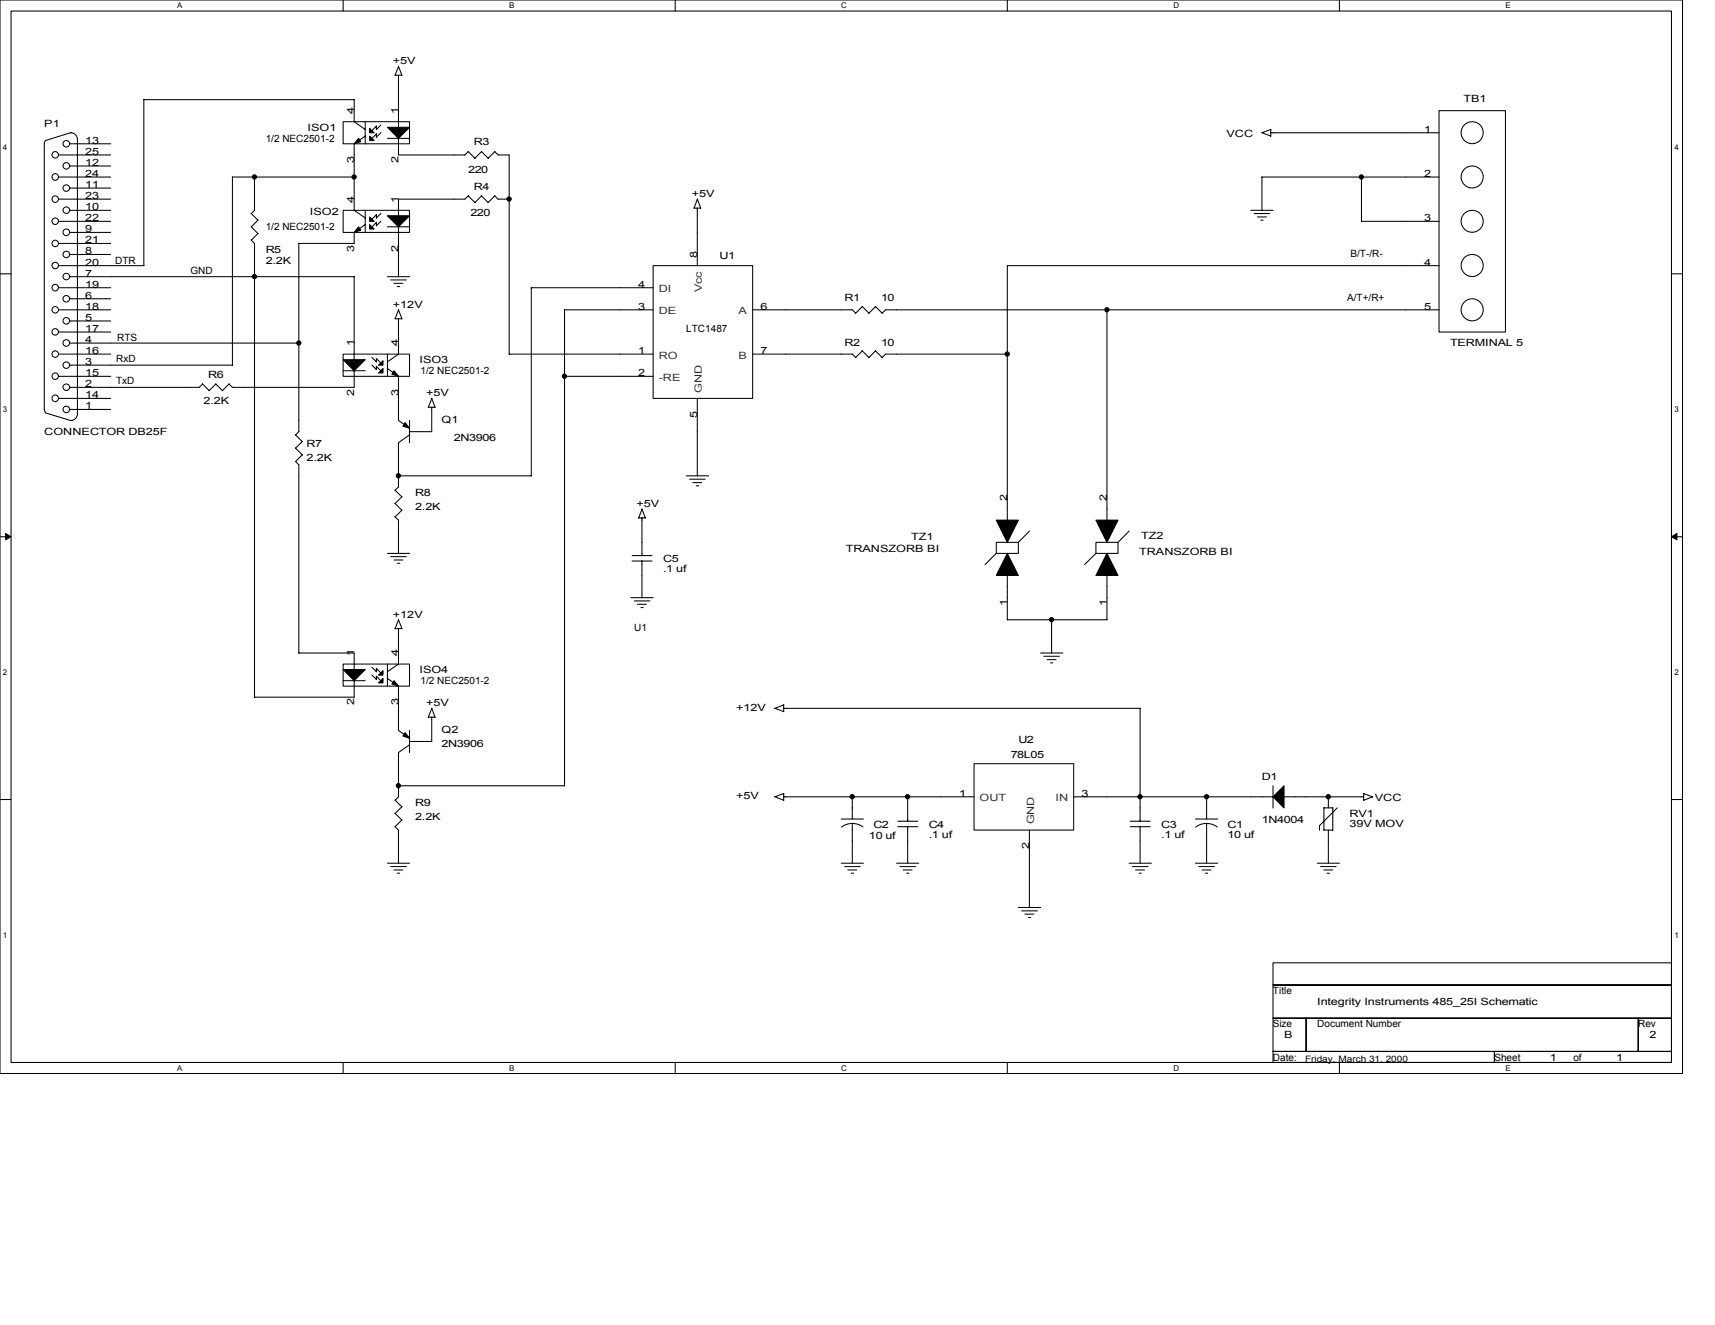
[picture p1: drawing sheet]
<svg xmlns="http://www.w3.org/2000/svg" width="279mm" height="216mm" viewBox="0 0 279 216" stroke-linecap="round" stroke-linejoin="round" font-family="sans-serif">
<path d="M0 0h274.1v174.9h-274.1zM1.8 1.8h270.5v171.3h-270.5z" fill="none" stroke="#000" stroke-width=".17"/>
<g fill="#fff">
<path d="M28.9 .2h.8v1.4h-.8z"/>
<path d="M28.9 173.3h.8v1.5h-.8z"/>
</g>
<path d="M55.9 0v1.8M55.9 173.1v1.8" fill="none" stroke="#000" stroke-width=".17"/>
<g fill="#fff">
<path d="M83 .2h.8v1.4h-.8z"/>
<path d="M83 173.3h.8v1.5h-.8z"/>
</g>
<path d="M110 0v1.8M110 173.1v1.8" fill="none" stroke="#000" stroke-width=".17"/>
<g fill="#fff">
<path d="M137.1 .2h.9v1.4h-.9z"/>
<path d="M137.1 173.3h.9v1.5h-.9z"/>
</g>
<path d="M164.1 0v1.8M164.1 173.1v1.8" fill="none" stroke="#000" stroke-width=".17"/>
<g fill="#fff">
<path d="M191.2 .2h.9v1.4h-.9z"/>
<path d="M191.2 173.3h.9v1.5h-.9z"/>
</g>
<path d="M218.2 0v1.8M218.2 173.1v1.8" fill="none" stroke="#000" stroke-width=".17"/>
<g fill="#fff">
<path d="M245.3 .2h.8v1.4h-.8z"/>
<path d="M245.3 173.3h.8v1.5h-.8z"/>
<path d="M.5 23.2h.7v1.4h-.7z"/>
<path d="M272.8 23.2h.7v1.4h-.7z"/>
<path d="M.5 66h.7v1.5h-.7z"/>
<path d="M272.8 66h.7v1.5h-.7z"/>
</g>
<path d="M0 44.6h1.8M272.3 44.6h1.8" fill="none" stroke="#000" stroke-width=".17"/>
<g fill="#fff">
<path d="M.5 108.9h.7v1.4h-.7z"/>
<path d="M272.8 108.9h.7v1.4h-.7z"/>
</g>
<path d="M0 87.5h1.8M272.3 87.5h1.8" fill="none" stroke="#000" stroke-width=".17"/>
<path d="M.9 86.9l.9 .6-.9 .5zM272.3 87.5l.9-.6v1.1z" fill="#000" stroke="#000" stroke-width=".16"/>
<g fill="#fff">
<path d="M.5 151.7h.7v1.4h-.7z"/>
<path d="M272.8 151.7h.7v1.4h-.7z"/>
</g>
<g fill="none" stroke="#000" stroke-width=".17">
<path d="M23.4 16.2h34.3v3.6M23.4 16.2v27.1M55.9 19.8h10.8v3.6h-10.8zM57.7 19.8l1.8 1.3M59.5 19.8v3.7M64.9 10.8l.6 1.5M64.9 12.3v8.5M64.9 10.8l-.6 1.5h1.2M234.4 18h10.9v36.1h-10.9zM7.4 22.9l-.2 .5v43.3l.2 .5M9.5 25.3h8.5M9.5 28.9h8.5"/>
<path d="M9.5 32.4h8.5M9.5 36.1h8.5M9.5 39.7h8.5M11.3 34.3h6.7M11.3 23.4h6.7M11.3 27.1h6.7M11.3 30.6h6.7M11.3 37.9h6.7M11.5 21.6a1.08 1.08 0 0 1 1.1 1.1M11.6 21.6l-4.2 1.3M12.6 22.7v44.8M40.9 39.1l.6 .6v73.9"/>
<path d="M41.5 28.9v5.4M41.5 34.2l-.6 .6 1.1 1.1M42 35.9l-1.1 1 1.1 1.1-1.1 1.1M48.7 39.6v30.7M55.9 34.3h10.8v3.6h-10.8zM57.7 34.2l1.8 1.3M57.7 28.9h-19.8v30.6h-26.6M59.5 34.3v3.6M59.5 22.2l-1.8 1.2v10.9M59.5 36.6l-1.8 1.3v1.8h-9M61.3 20.6v.5M61.3 35.5v-.5l-.7 .7"/>
<path d="M61.3 36.2v.6M61.3 20.5l-.7 .8M61.3 21.8l-.7 .7M61.3 36.2l-.7 .8M62.1 21.6l-.8 .8v-.6M62.1 20.4l-.8 .7M62.1 34.8l-.8 .7M62.1 36l-.8 .8M63.1 22.5h3.6M63.1 37h3.6M64.9 22.5v2.8h10.8l.6-.6M64.9 36.9v8.2"/>
<path d="M76.3 31.9l1.1 1.1M76.3 24.7l1.1 1.1M76.3 31.9l-.6 .5h-10.8v2.8M78.4 31.9l1.1 1.1M78.4 24.7l1.1 1.1M78.5 31.9l-1.1 1.1M78.5 24.7l-1.1 1.1M80.6 31.9l.6 .5h1.8M80.6 24.7l.6 .6M80.6 31.9l-1.1 1.1M80.6 24.7l-1.1 1.1M81.2 25.3h1.8v32.4h23.4"/>
<path d="M113.6 33.9v9.4M113.6 32.4l-.5 1.5h1.1l-.6-1.5M203.8 34.3h3.6M204.3 34.8h2.6M204.9 35.3h1.4M205.4 35.9h.4M205.6 28.9h28.8M205.6 28.9v5.4M207 21.1v1.1l-1.4-.6M207 21.6h27.4M207.1 21.1l-1.5 .5M221.8 28.9v7.2h12.6"/>
<path d="M9.5 46.9h8.5M9.5 57.7h8.5M9.5 50.5h8.5M9.5 43.3h14M9.5 54.1h8.5M11.3 45.1h46.4v13.5M11.3 41.5h6.7M11.3 48.7h6.7M11.3 52.3h6.7M11.3 55.9h37.4M55.9 57.7h10.8v3.6h-10.8zM60.6 58.2l.7 .8v-.6"/>
<path d="M60.6 59.5l.7 .7v-.5M61.3 58.4l.7 .7M61.3 59.7l.7 .7M63.1 45.1h3.6M63.1 57.7v3.6M63.6 45.6h2.6M64.2 46.2h1.4M64.7 46.7h.4M64.9 51.9v5.8M64.9 57.7l-1.8 1.3M65.5 51.9h-1.1l.5-1.4 .6 1.5M106.4 43.3h16.2v21.6h-16.2z"/>
<path d="M106.4 46.9h-19.8v30.6h-21.7M106.4 50.5h-14.5l.1 77.5M122.6 57.7h16.3M122.6 50.5h16.3l.5 .5M138.8 57.7l.6 .6M140.5 57.1l1.1 1.2M140.5 57.2l-1.1 1.1M141.6 51l-1.1-1.1-1.1 1.2M142.6 57.1l1.1 1.2M142.6 57.2l-1.1 1.1M143.7 51l-1.1-1.1-1.1 1.2M164.1 43.3v41.5"/>
<path d="M164.1 43.3h70.3M164.1 57.7h-19.8l-.6 .6M180.3 50.5v34.3M234.4 50.5h-90.1l-.6 .6M7.4 67.3l4.2 1.2M9.5 61.3h8.5M9.5 64.9h8.5M11.3 66.7h6.7M12.6 67.4a1.08 1.08 0 0 1-1.1 1.1M33 62.5l-.6 .6h-21.1M35.2 62.5l-1.1 1.2-1.1-1.1M37.3 62.5l-1 1.2-1.1-1.1"/>
<path d="M48.1 73l1.1 1.1M48.1 70.8l1.2 1.1-1.1 1.1M48.7 70.3l-.5 .6M49.3 74.1l-1.2 1.1 .6 .5v30.7h9v2.7M55.9 60.4h3.6M57.7 60.4v2.7h-19.8l-.6-.5M63.1 60l1.8 1.3v7.2M64.9 68.5l1.8 1.3M66.7 68.5v3.6M66.7 70.8l-1.8 1.3v7.3l-.5 .5 1.1 1.1M70.3 64.9l.6 1.5M70.3 66.4v4l-3.6-.1"/>
<path d="M70.4 64.9l-.6 1.5h1.1M92 61.3h14.4M111.8 77.5h3.6M112.4 78.1h2.5M112.9 78.6h1.4M113.4 79.2h.4M113.6 64.9v12.7M63.1 90.2h3.6M63.6 90.7h2.6M64.2 91.2h1.4M64.3 84.2l.6 .6v5.4M64.7 91.8h.4"/>
<path d="M65.5 83.1l-1.1 1.1M65.5 80.9l-1.2 1.1 1.2 1.1M102.8 97.4h3.6M103 91.4h3.2M103 90.5h3.2M103.3 97.9h2.6M103.8 98.5h1.5M104 84.4h1.1M104.4 99h.4M104.6 83l.6 1.4M104.6 84.4v6.2M104.6 91.4v6"/>
<path d="M104.6 82.9l-.5 1.5M162.3 88.4h3.6v1.8h-3.6zM162.3 90.2l-1.8 1.8M164.1 93.7v7.3M167.7 86.5l-1.8 1.9M178.5 88.4h3.6v1.8h-3.6zM178.5 90.2l-1.8 1.8M180.3 93.7v7.3h-16.2M184 86.5l-1.9 1.9M55.9 110.9h3.6M55.9 108.2h10.8v3.6h-10.8zM57.7 110.9v2.7h-16.2"/>
<path d="M60.6 110l.7 .7v-.5M60.6 108.7l.7 .8M61.3 108.9l.7 .7M61.3 110.2l.7 .7M61.3 108.9v.6M63.1 110.5l1.8 1.3v7.2M63.1 108.2v3.6M64.9 119l1.8 1.3M64.9 102.4v5.8M64.9 108.2l-1.8 1.3M65.5 102.4h-1.1l.5-1.4 .6 1.4M66.7 119v3.6"/>
<path d="M70.3 116.9v3.9M70.3 115.4l.6 1.5M70.4 115.4l-.6 1.5h1.1M126.2 115.4l1.5 .6v-1.1l-1.5 .5M127.7 115.4h58.1M169.5 106.4h3.6M170.1 106.9h2.5M170.6 107.5h1.4M171.1 108h.4M171.3 101v5.4M185.7 115.4v18.4M0 130.3h1.8"/>
<path d="M64.9 128h27.1M64.9 129.8l-.6 .6 1.2 1.1M65.5 133.6l-1.2 1.1 .6 .6v5.4M65.5 131.4l-1.2 1.1 1.2 1.1M66.7 120.8h3.6M66.7 121.3l-1.8 1.3v7.2M126.2 129.8l1.5 .6M127.7 129.8h31M127.7 129.3v1.1M127.7 129.3l-1.5 .5M137.1 133.5h3.6M138.9 129.8v3.7"/>
<path d="M138.9 134.2v6.5M140.6 134.7l-1-.4-.8-.1-1.1 .2-.6 .4M146.3 134.7h3.2M146.3 133.8h3.2M147.9 129.8v4M147.9 134.7v6M158.7 124.4h16.2v10.9h-16.2zM167.7 135.3v12.6M174.9 129.8h32.5M184.1 134.7h3.3M184.1 133.8h3.3M185.7 134.7v6"/>
<path d="M194.8 133.5h3.6M196.6 129.8v3.7M196.6 134.2v6.5M198.3 134.7a2.94 2.94 0 0 0-3.5 .1M207.4 128v3.7M209.2 129.8h13M215 134.5v.8M215.7 131.6h1.4M215.7 131.6v3.7M216.4 129.8v1.8M216.4 135.3v5.4M217.1 131.6v3.7h-1.4"/>
<path d="M217.8 131.6l-2.9 3M222.2 129.3l1.4 .5-1.5 .6M222.2 129.3v1.1M272.3 130.3h1.8M63.1 140.7h3.6M63.6 141.2h2.6M64.2 141.8h1.4M64.7 142.3h.4M137.1 140.7h3.6M137.6 141.2h2.5M138.1 141.8h1.5M138.7 142.3h.4"/>
<path d="M146.1 140.7h3.6M146.6 141.2h2.6M147.1 141.8h1.5M147.7 142.3h.4M165.9 147.9h3.6M166.5 148.4h2.5M167 148.9h1.4M167.5 149.5h.4M183.9 140.7h3.7M184.5 141.2h2.5M185 141.8h1.5M185.6 142.3h.3"/>
<path d="M194.8 140.7h3.6M195.3 141.2h2.5M195.8 141.8h1.5M196.4 142.3h.4M207.4 156.9h64.9v3.6h-64.9zM214.6 140.7h3.6M215.1 141.2h2.6M215.7 141.8h1.4M216.2 142.3h.4M207.4 160.5h64.9v5.4h-64.9zM207.4 165.9h5.4v5.4h-5.4zM207.4 171.3h36.1v1.8h-36.1z"/>
<path d="M212.8 165.9h54.1v5.4h-54.1zM243.5 171.3h28.8v1.8h-28.8zM266.9 165.9h5.4v5.4h-5.4z"/>
<circle cx="9" cy="28.8" r=".53"/>
<circle cx="9" cy="25.2" r=".53"/>
<circle cx="9" cy="32.4" r=".53"/>
<circle cx="9" cy="36" r=".53"/>
<circle cx="9" cy="39.7" r=".53"/>
<circle cx="10.8" cy="37.9" r=".54"/>
<circle cx="10.8" cy="30.6" r=".54"/>
<circle cx="10.8" cy="27" r=".54"/>
<circle cx="10.8" cy="34.2" r=".54"/>
<circle cx="10.8" cy="23.4" r=".54"/>
<circle cx="239.8" cy="21.6" r="1.8"/>
<circle cx="239.8" cy="36.1" r="1.8"/>
<circle cx="239.8" cy="28.8" r="1.8"/>
<circle cx="9" cy="46.9" r=".53"/>
<circle cx="9" cy="50.5" r=".53"/>
<circle cx="9" cy="43.3" r=".53"/>
<circle cx="9" cy="57.7" r=".53"/>
<circle cx="9" cy="54.1" r=".53"/>
<circle cx="10.8" cy="55.9" r=".54"/>
<circle cx="10.8" cy="45.1" r=".54"/>
<circle cx="10.8" cy="41.5" r=".54"/>
<circle cx="10.8" cy="59.5" r=".54"/>
<circle cx="10.8" cy="48.7" r=".54"/>
<circle cx="10.8" cy="52.3" r=".54"/>
<circle cx="239.8" cy="43.3" r="1.8"/>
<circle cx="239.8" cy="50.5" r="1.8"/>
<circle cx="9" cy="64.9" r=".53"/>
<circle cx="9" cy="61.3" r=".53"/>
<circle cx="10.8" cy="66.7" r=".54"/>
<circle cx="10.8" cy="63.1" r=".54"/>
</g>
<g fill="#000" stroke="#000" stroke-width=".17">
<path d="M58.4 22.5l.4 .6-1.1 .3z" fill-rule="evenodd"/>
<path d="M58.4 37l.4 .5-1.1 .4z" fill-rule="evenodd"/>
<path d="M60.2 20.9l.8 .7h-.8z" fill-rule="evenodd"/>
<path d="M60.2 22.2l.8 .7h-.8z" fill-rule="evenodd"/>
<path d="M60.2 35.3l.8 .8h-.8z" fill-rule="evenodd"/>
<path d="M60.2 36.6l.8 .7h-.8z" fill-rule="evenodd"/>
<path d="M63.1 20.7h3.6l-1.8 1.8z" fill-rule="evenodd"/>
<path d="M63.1 35.2h3.6l-1.8 1.8z" fill-rule="evenodd"/>
<path d="M62.4 58.8v.7h-.7z" fill-rule="evenodd"/>
<path d="M55.9 58.6h3.6l-1.8 1.8z" fill-rule="evenodd"/>
<path d="M61.7 60.8l.7-.8v.8z" fill-rule="evenodd"/>
<path d="M64.2 60.4l.7 .9-1.1-.3z" fill-rule="evenodd"/>
<path d="M66 68.9l.7 .9-1.1-.4z" fill-rule="evenodd"/>
<path d="M164.1 90.2l1.8 3.6h-3.6z" fill-rule="evenodd"/>
<path d="M162.3 84.8h3.6l-1.8 3.6z" fill-rule="evenodd"/>
<path d="M180.3 90.2l1.8 3.6h-3.6z" fill-rule="evenodd"/>
<path d="M178.5 84.8h3.6l-1.8 3.6z" fill-rule="evenodd"/>
<path d="M55.9 109.1h3.6l-1.8 1.8z" fill-rule="evenodd"/>
<path d="M61.7 110l.7-.7v.7z" fill-rule="evenodd"/>
<path d="M61.7 111.3l.7-.7v.7z" fill-rule="evenodd"/>
<path d="M64.2 110.9l.7 .9-1.1-.4z" fill-rule="evenodd"/>
<path d="M66 119.4l.7 .9-1.1-.4z" fill-rule="evenodd"/>
<path d="M209.2 128v3.6l-1.8-1.8z" fill-rule="evenodd"/>
<circle cx="41.5" cy="28.8" r=".35"/>
<circle cx="57.7" cy="28.8" r=".35"/>
<circle cx="82.9" cy="32.4" r=".35"/>
<circle cx="221.8" cy="28.8" r=".35"/>
<circle cx="41.5" cy="45.1" r=".35"/>
<circle cx="48.7" cy="55.9" r=".35"/>
<circle cx="164.1" cy="57.7" r=".35"/>
<circle cx="180.3" cy="50.5" r=".35"/>
<circle cx="64.9" cy="77.5" r=".35"/>
<circle cx="92" cy="61.3" r=".35"/>
<circle cx="171.3" cy="101" r=".35"/>
<circle cx="64.9" cy="128" r=".35"/>
<circle cx="138.8" cy="129.8" r=".35"/>
<circle cx="147.9" cy="129.8" r=".35"/>
<circle cx="185.7" cy="129.8" r=".35"/>
<circle cx="196.6" cy="129.8" r=".35"/>
<circle cx="216.4" cy="129.8" r=".35"/>
</g>
<g font-size="1.6">
<text x="64" y="10.5">+5V</text>
<text x="238.4" y="16.6">TB1</text>
<text x="7.2" y="20.8">P1</text>
<text x="13.9" y="23.4">13</text>
<text x="43.3" y="23.1">1/2 NEC2501-2</text>
<text x="50.1" y="21.3">ISO1</text>
<text x="57.7" y="18.6" transform="rotate(-90 57.7 18.6)">4</text>
<text x="64.9" y="18.6" transform="rotate(-90 64.9 18.6)">1</text>
<text x="77.2" y="23.7">R3</text>
<text x="199.8" y="22.4">VCC</text>
<text x="232" y="21.6">1</text>
<text x="13.9" y="25.2">25</text>
<text x="13.9" y="27">12</text>
<text x="13.9" y="28.8">24</text>
<text x="57.7" y="26.6" transform="rotate(-90 57.7 26.6)">3</text>
<text x="64.9" y="26.6" transform="rotate(-90 64.9 26.6)">2</text>
<text x="76.3" y="28.2">220</text>
<text x="232" y="28.8">2</text>
<text x="13.9" y="30.6">11</text>
<text x="13.9" y="32.4">23</text>
<text x="13.9" y="34.2">10</text>
<text x="50.5" y="35">ISO2</text>
<text x="57.7" y="33" transform="rotate(-90 57.7 33)">4</text>
<text x="64.9" y="33" transform="rotate(-90 64.9 33)">1</text>
<text x="76.6" y="35.2">220</text>
<text x="77.2" y="30.9">R4</text>
<text x="112.7" y="32.1">+5V</text>
<text x="13.9" y="36">22</text>
<text x="13.9" y="37.8">9</text>
<text x="13.9" y="39.6">21</text>
<text x="13.9" y="41.4">8</text>
<text x="43.3" y="41.1">R5</text>
<text x="43.3" y="37.5">1/2 NEC2501-2</text>
<text x="57.7" y="41" transform="rotate(-90 57.7 41)">3</text>
<text x="64.9" y="41" transform="rotate(-90 64.9 41)">2</text>
<text x="220" y="41.9">B/T-/R-</text>
<text x="232" y="36">3</text>
<text x="13.9" y="43.3">20</text>
<text x="13.9" y="45.1">7</text>
<text x="13.9" y="46.9">19</text>
<text x="18.8" y="42.9">DTR</text>
<text x="31" y="44.6">GND</text>
<text x="43.3" y="42.9">2.2K</text>
<text x="104" y="46.9">4</text>
<text x="113.6" y="42" transform="rotate(-90 113.6 42)">8</text>
<text x="117.2" y="42.2">U1</text>
<text x="232" y="43.3">4</text>
<text x="13.9" y="48.7">6</text>
<text x="13.9" y="50.5">18</text>
<text x="13.9" y="52.3">5</text>
<text x="64" y="50.2">+12V</text>
<text x="104" y="50.5">3</text>
<text x="123.9" y="50.5">6</text>
<text x="137.6" y="49.1">R1</text>
<text x="143.6" y="49.1">10</text>
<text x="219.5" y="49.1">A/T+/R+</text>
<text x="232" y="50.5">5</text>
<text x="13.9" y="54.1">17</text>
<text x="13.9" y="55.9">4</text>
<text x="13.9" y="57.7">16</text>
<text x="13.9" y="59.5">3</text>
<text x="18.9" y="59">RxD</text>
<text x="19.1" y="55.6">RTS</text>
<text x="57.7" y="56.4" transform="rotate(-90 57.7 56.4)">1</text>
<text x="64.9" y="56.4" transform="rotate(-90 64.9 56.4)">4</text>
<text x="68.3" y="59.2">ISO3</text>
<text x="104" y="57.7">1</text>
<text x="111.8" y="54.1">LTC1487</text>
<text x="123.9" y="57.7">7</text>
<text x="137.6" y="56.3">R2</text>
<text x="143.6" y="56.3">10</text>
<text x="236.2" y="56.3">TERMINAL 5</text>
<text x="13.9" y="61.3">15</text>
<text x="13.9" y="63.1">2</text>
<text x="13.9" y="64.9">14</text>
<text x="18.9" y="62.6">TxD</text>
<text x="33.2" y="65.8">2.2K</text>
<text x="33.9" y="61.5">R6</text>
<text x="57.7" y="64.5" transform="rotate(-90 57.7 64.5)">2</text>
<text x="64.9" y="64.5" transform="rotate(-90 64.9 64.5)">3</text>
<text x="68.5" y="61">1/2 NEC2501-2</text>
<text x="69.4" y="64.6">+5V</text>
<text x="104" y="61.3">2</text>
<text x="7.2" y="70.9">CONNECTOR DB25F</text>
<text x="13.9" y="66.7">1</text>
<text x="71.9" y="68.9">Q1</text>
<text x="73.9" y="71.8">2N3906</text>
<text x="113.6" y="68.1" transform="rotate(-90 113.6 68.1)">5</text>
<text x="50" y="72.9">R7</text>
<text x="50" y="75.1">2.2K</text>
<text x="67.6" y="80.8">R8</text>
<text x="67.6" y="83.2">2.2K</text>
<text x="103.7" y="82.6">+5V</text>
<text x="164.1" y="81.7" transform="rotate(-90 164.1 81.7)">2</text>
<text x="180.3" y="81.7" transform="rotate(-90 180.3 81.7)">2</text>
<text x="148.4" y="88">TZ1</text>
<text x="185.9" y="87.9">TZ2</text>
<text x="108" y="91.7">C5</text>
<text x="108" y="93.3">.1 uf</text>
<text x="137.8" y="90">TRANSZORB BI</text>
<text x="185.6" y="90.4">TRANSZORB BI</text>
<text x="64" y="100.7">+12V</text>
<text x="164.1" y="98.7" transform="rotate(-90 164.1 98.7)">1</text>
<text x="180.3" y="98.7" transform="rotate(-90 180.3 98.7)">1</text>
<text x="57.7" y="106.9" transform="rotate(-90 57.7 106.9)">1</text>
<text x="64.9" y="106.9" transform="rotate(-90 64.9 106.9)">4</text>
<text x="103.3" y="102.8">U1</text>
<text x="68.3" y="109.7">ISO4</text>
<text x="68.5" y="111.5">1/2 NEC2501-2</text>
<text x="57.7" y="115" transform="rotate(-90 57.7 115)">2</text>
<text x="64.9" y="115" transform="rotate(-90 64.9 115)">3</text>
<text x="69.4" y="115.1">+5V</text>
<text x="71.9" y="119.4">Q2</text>
<text x="119.9" y="115.8">+12V</text>
<text x="71.9" y="121.8">2N3906</text>
<text x="164.7" y="123.6">78L05</text>
<text x="165.9" y="121.1">U2</text>
<text x="67.6" y="131.3">R9</text>
<text x="119.9" y="130.2">+5V</text>
<text x="156.3" y="129.8">1</text>
<text x="176.2" y="129.8">3</text>
<text x="205.6" y="127.2">D1</text>
<text x="224" y="130.6">VCC</text>
<text x="67.6" y="133.7">2.2K</text>
<text x="141.6" y="136.7">10 uf</text>
<text x="142.3" y="134.9">C2</text>
<text x="151.3" y="134.9">C4</text>
<text x="151.3" y="136.5">.1 uf</text>
<text x="189.2" y="134.9">C3</text>
<text x="189.2" y="136.5">.1 uf</text>
<text x="200" y="134.9">C1</text>
<text x="200" y="136.5">10 uf</text>
<text x="205.6" y="134">1N4004</text>
<text x="219.8" y="133.1">RV1</text>
<text x="219.8" y="134.7">39V MOV</text>
<text x="167.7" y="138.4" transform="rotate(-90 167.7 138.4)">2</text>
<text x="207.4" y="162">Title</text>
<text x="207.4" y="167.4">Size</text>
<text x="214.6" y="167.4">Document Number</text>
<text x="214.6" y="163.8">Integrity Instruments 485_25I Schematic</text>
<text x="266.9" y="167.4">Rev</text>
<text x="207.4" y="172.8">Date:</text>
<text x="209.2" y="169.2">B</text>
<text x="243.5" y="172.8">Sheet</text>
<text x="252.5" y="172.8">1</text>
<text x="256.3" y="172.8">of</text>
<text x="263.3" y="172.8">1</text>
<text x="268.7" y="169.2">2</text>
</g>
<g font-size="1.6" fill="#333">
<text x="107.3" y="47.6">DI</text>
<text x="114.4" y="47.6" transform="rotate(-90 114.4 47.6)">Vcc</text>
<text x="107.3" y="51.2">DE</text>
<text x="120.3" y="51.2">A</text>
<text x="107.3" y="58.4">RO</text>
<text x="120.3" y="58.4">B</text>
<text x="107.3" y="62.1">-RE</text>
<text x="114.4" y="64" transform="rotate(-90 114.4 64)">GND</text>
<text x="159.6" y="130.6">OUT</text>
<text x="172" y="130.6">IN</text>
<text x="168.5" y="134.3" transform="rotate(-90 168.5 134.3)">GND</text>
</g>
<text font-size="1.4" x="212.6" y="173">Friday, March 31, 2000</text>
<g font-size="1.3">
<text x="28.9" y="1.4">A</text>
<text x="83" y="1.4">B</text>
<text x="137.1" y="1.4">C</text>
<text x="191.2" y="1.4">D</text>
<text x="245.3" y="1.4">E</text>
<text x=".5" y="24.4">4</text>
<text x="272.8" y="24.4">4</text>
<text x=".5" y="67.2">3</text>
<text x="272.8" y="67.2">3</text>
<text x=".5" y="110">2</text>
<text x="272.8" y="110">2</text>
<text x=".5" y="152.8">1</text>
<text x="272.8" y="152.8">1</text>
<text x="28.9" y="174.5">A</text>
<text x="83" y="174.5">B</text>
<text x="137.1" y="174.5">C</text>
<text x="191.2" y="174.5">D</text>
<text x="245.3" y="174.5">E</text>
</g>
</svg>
